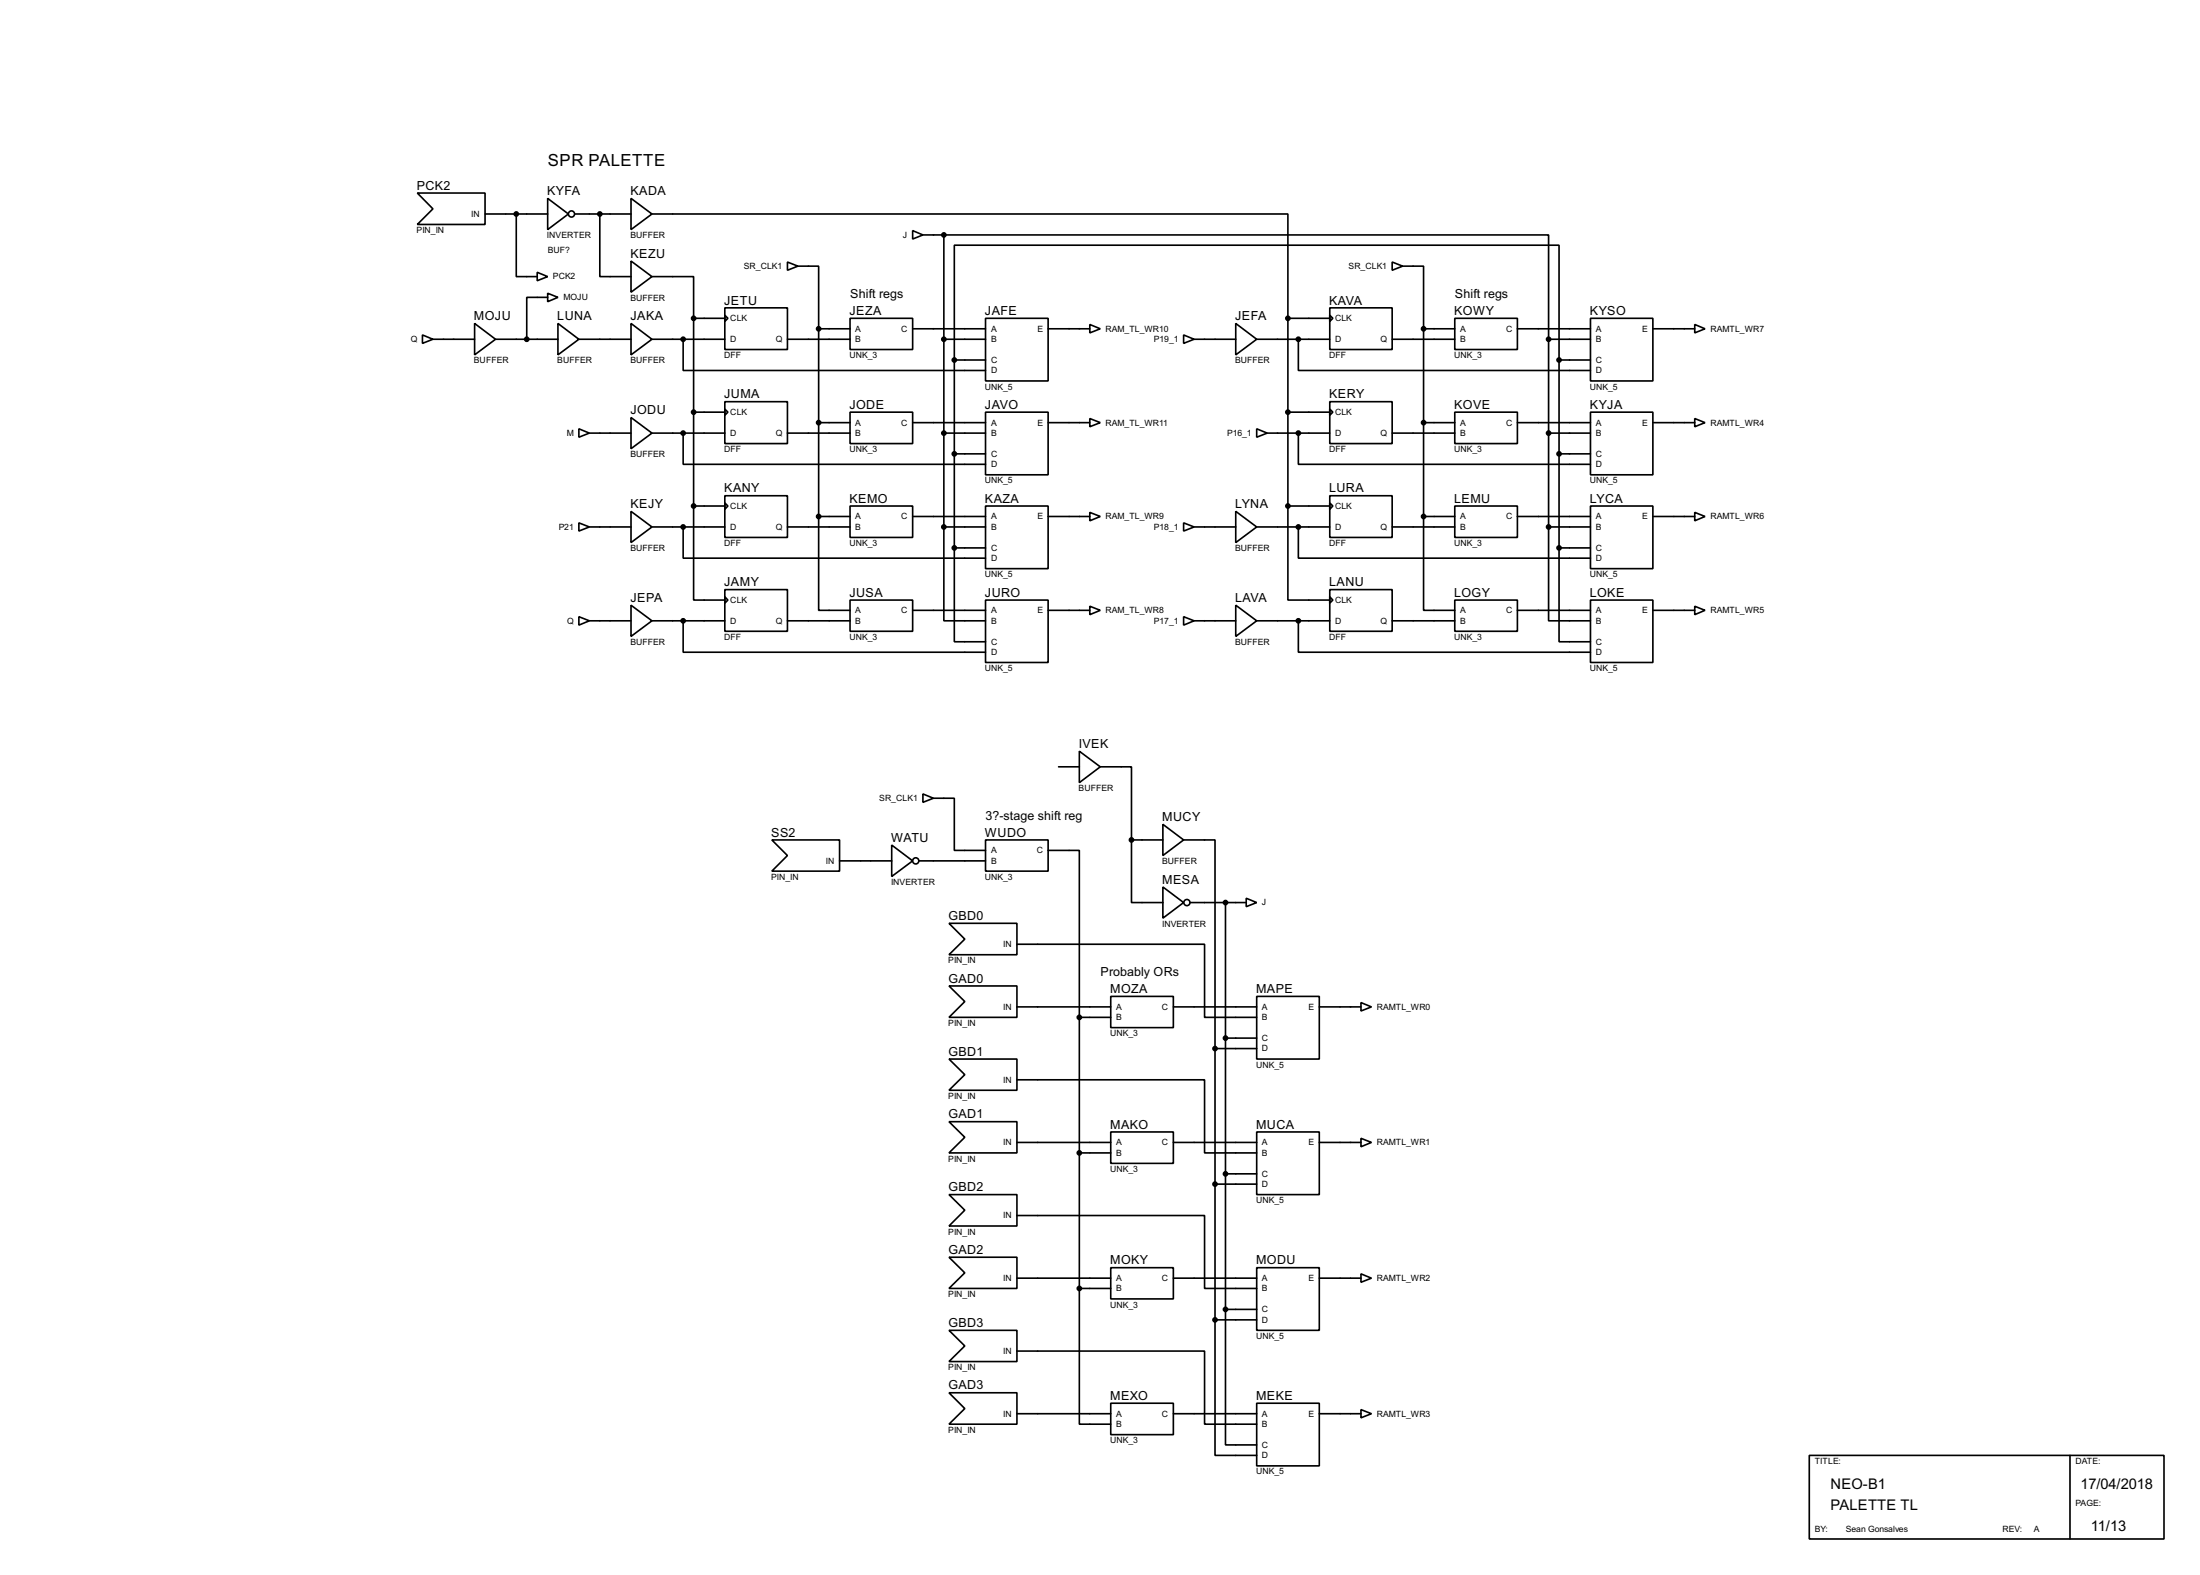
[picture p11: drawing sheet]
<svg xmlns="http://www.w3.org/2000/svg" width="536mm" height="383mm" viewBox="0 0 536 383" stroke-linecap="round" stroke-linejoin="round" font-family="sans-serif">
<g fill="none" stroke="#000" stroke-width=".4">
<path d="M101.7 47h16.5v7.7h-16.5l3.8-3.8zM118.2 52.1h15.2M125.8 52.1v15.3h5.1M133.4 48.3l5.1 3.8-5.1 3.8zM140 52.1h13.7M146.1 52.1v15.3h7.6M153.7 48.3l5.1 3.8-5.1 3.8zM158.8 52.1h154.9v25.4M222.3 56.2l2.5 1-2.5 1zM224.8 57.2h5.1M229.9 57.2h147.3v25.4M229.9 57.2v71.1"/>
<path d="M115.6 78.8l5.1 3.8-5.1 3.8zM130.9 66.3l2.5 1.1-2.5 1zM133.4 71.4l2.5 1-2.5 1.1zM133.4 72.4h-5.1v10.2M135.9 78.8l5.1 3.8-5.1 3.8zM153.7 63.6l5.1 3.8-5.1 3.8zM153.7 78.8l5.1 3.8-5.1 3.8zM158.8 67.4h10.2v10.1M169 77.5v45.7M169 77.5h7.6M176.6 75h15.2v10.1h-15.2zM176.6 76.8l.7 .7-.7 .8z"/>
<path d="M191.8 63.8l2.6 1-2.6 1zM194.4 64.8h5v15.3M207.1 77.5h15.2v7.6h-15.2zM240.1 77.5h15.2v15.3h-15.2zM265.5 79l2.5 1.1-2.5 1zM301 78.8l5.1 3.8-5.1 3.8zM313.7 77.5v45.7M313.7 77.5h10.2M323.9 75h15.2v10.1h-15.2zM323.9 76.8l.8 .7-.8 .8zM339.1 63.8l2.6 1-2.6 1zM341.7 64.8h5.1v15.3"/>
<path d="M354.4 77.5h15.2v7.6h-15.2zM387.4 77.5h15.2v15.3h-15.2zM412.8 79l2.5 1.1-2.5 1zM102.9 81.6l2.6 1-2.6 1zM105.5 82.6h10.1M120.7 82.6h15.2M141 82.6h12.7M158.8 82.6h17.8M166.4 82.6v7.6h73.7M176.6 97.8h15.2v10.2h-15.2zM176.6 99.6l.7 .8-.7 .7zM191.8 82.6h15.3"/>
<path d="M199.4 80.1v45.7M199.4 80.1h7.7M222.3 80.1h17.8M229.9 82.6h10.2M232.5 87.7v-28h147.3v28M232.5 87.7h7.6M232.5 87.7v45.7M255.3 80.1h10.2M288.3 81.6l2.6 1-2.6 1zM290.9 82.6h10.1M306.1 82.6h17.8M316.3 82.6v7.6h71.1"/>
<path d="M323.9 97.8h15.2v10.2h-15.2zM323.9 99.6l.8 .8-.8 .7zM339.1 82.6h15.3M346.8 80.1v45.7M346.8 80.1h7.6M369.6 80.1h17.8M377.2 82.6h10.2M377.2 82.6v45.7M379.8 87.7v45.7M379.8 87.7h7.6M402.6 80.1h10.2M141 104.4l2.6 1.1-2.6 1z"/>
<path d="M143.6 105.5h10.1M153.7 101.7l5.1 3.8-5.1 3.8zM158.8 105.5h17.8M166.4 105.5v7.6h73.7M169 100.4h7.6M191.8 105.5h15.3M199.4 102.9h7.7M207.1 100.4h15.2v7.6h-15.2zM222.3 102.9h17.8M229.9 105.5h10.2M232.5 110.5h7.6M240.1 100.4h15.2v15.2h-15.2z"/>
<path d="M255.3 102.9h10.2M265.5 101.9l2.5 1-2.5 1zM306.1 104.4l2.6 1.1-2.6 1zM308.7 105.5h15.2M313.7 100.4h10.2M316.3 105.5v7.6h71.1M339.1 105.5h15.3M346.8 102.9h7.6M354.4 100.4h15.2v7.6h-15.2zM369.6 102.9h17.8M377.2 105.5h10.2M379.8 110.5h7.6"/>
<path d="M387.4 100.4h15.2v15.2h-15.2zM402.6 102.9h10.2M412.8 101.9l2.5 1-2.5 1zM141 127.3l2.6 1-2.6 1zM143.6 128.3h10.1M153.7 124.5l5.1 3.8-5.1 3.8zM158.8 128.3h17.8M166.4 128.3v7.6h73.7M169 123.2v22.9h7.6M169 123.2h7.6M176.6 120.7h15.2v10.2h-15.2zM176.6 122.5l.7 .7-.7 .8z"/>
<path d="M191.8 128.3h15.3M199.4 125.8v22.8h7.7M199.4 125.8h7.7M207.1 123.2h15.2v7.7h-15.2zM222.3 125.8h17.8M229.9 128.3v22.9h10.2M229.9 128.3h10.2M232.5 133.4v22.9h7.6M232.5 133.4h7.6M240.1 123.2h15.2v15.3h-15.2zM255.3 125.8h10.2M265.5 124.8l2.5 1-2.5 1z"/>
<path d="M288.3 127.3l2.6 1-2.6 1zM290.9 128.3h10.1M301 124.5l5.1 3.8-5.1 3.8zM306.1 128.3h17.8M313.7 123.2v22.9h10.2M313.7 123.2h10.2M316.3 128.3v7.6h71.1M323.9 120.7h15.2v10.2h-15.2zM323.9 122.5l.8 .7-.8 .8zM339.1 128.3h15.3M346.8 125.8v22.8h7.6M346.8 125.8h7.6"/>
<path d="M354.4 123.2h15.2v7.7h-15.2zM369.6 125.8h17.8M377.2 128.3v22.9h10.2M377.2 128.3h10.2M379.8 133.4v22.9h7.6M379.8 133.4h7.6M387.4 123.2h15.2v15.3h-15.2zM402.6 125.8h10.2M412.8 124.8l2.5 1-2.5 1zM141 150.2l2.6 1-2.6 1zM143.6 151.2h10.1M153.7 147.4l5.1 3.8-5.1 3.8z"/>
<path d="M158.8 151.2h17.8M166.4 151.2v7.6h73.7M176.6 143.6h15.2v10.1h-15.2zM176.6 145.3l.7 .8-.7 .8zM191.8 151.2h15.3M207.1 146.1h15.2v7.6h-15.2zM222.3 148.6h17.8M240.1 146.1h15.2v15.2h-15.2zM255.3 148.6h10.2M265.5 147.6l2.5 1-2.5 1.1zM288.3 150.2l2.6 1-2.6 1zM290.9 151.2h10.1"/>
<path d="M301 147.4l5.1 3.8-5.1 3.8zM306.1 151.2h17.8M316.3 151.2v7.6h71.1M323.9 143.6h15.2v10.1h-15.2zM323.9 145.3l.8 .8-.8 .8zM339.1 151.2h15.3M354.4 146.1h15.2v7.6h-15.2zM369.6 148.6h17.8M387.4 146.1h15.2v15.2h-15.2zM402.6 148.6h10.2M412.8 147.6l2.5 1-2.5 1.1zM224.8 193.3l2.6 1.1-2.6 1z"/>
<path d="M227.4 194.4h5.1v12.7h7.6M257.9 186.7h5M262.9 182.9l5.1 3.8-5.1 3.9zM268 186.7h7.6v17.8M188 204.5h16.5v7.6h-16.5l3.8-3.8zM204.5 209.6h12.7M217.2 205.8l5.1 3.8-5.1 3.8zM223.8 209.6h16.3M240.1 204.5h15.2v7.6h-15.2zM255.3 207.1h7.6v40.6M275.6 204.5v15.3h7.7M275.6 204.5h7.7"/>
<path d="M283.3 216l5 3.8-5 3.8zM283.3 200.7l5 3.8-5 3.8zM288.3 204.5h7.7v50.8M289.9 219.8h13.7M298.5 219.8v99M303.6 218.7l2.5 1.1-2.5 1zM231.2 224.8h16.5v7.7h-16.5l3.8-3.8zM247.7 229.9h45.7v17.8h12.7M231.2 240.1h16.5v7.6h-16.5l3.8-3.8zM231.2 257.9h16.5v7.6h-16.5l3.8-3.8zM247.7 245.2h22.9M262.9 247.7v66"/>
<path d="M262.9 247.7h7.7M270.6 242.6h15.2v7.6h-15.2zM285.8 245.2h20.3M296 255.3v66.1M296 255.3h10.1M298.5 252.8h7.6M306.1 242.6h15.3v15.3h-15.3zM321.4 245.2h10.1M331.5 244.1l2.6 1.1-2.6 1zM231.2 273.1h16.5v7.6h-16.5l3.8-3.8zM247.7 262.9h45.7v17.8h12.7M247.7 278.2h22.9"/>
<path d="M270.6 275.6h15.2v7.7h-15.2zM285.8 278.2h20.3M306.1 275.6h15.3v15.3h-15.3zM321.4 278.2h10.1M331.5 277.2l2.6 1-2.6 1zM231.2 290.9h16.5v7.6h-16.5l3.8-3.8zM247.7 296h45.7v17.7h12.7M262.9 280.7h7.7M296 288.3h10.1M298.5 285.8h7.6M231.2 306.1h16.5v7.6h-16.5l3.8-3.8zM247.7 311.2h22.9"/>
<path d="M262.9 313.7v33.1h7.7M262.9 313.7h7.7M270.6 308.7h15.2v7.6h-15.2zM285.8 311.2h20.3M298.5 318.8v33h7.6M298.5 318.8h7.6M306.1 308.7h15.3v15.2h-15.3zM321.4 311.2h10.1M331.5 310.2l2.6 1-2.6 1zM231.2 339.1h16.5v7.7h-16.5l3.8-3.8zM231.2 323.9h16.5v7.6h-16.5l3.8-3.8zM247.7 329h45.7v17.8h12.7"/>
<path d="M296 321.4v33h10.1M296 321.4h10.1M247.7 344.2h22.9M270.6 341.7h15.2v7.6h-15.2zM285.8 344.2h20.3M306.1 341.7h15.3v15.2h-15.3zM321.4 344.2h10.1M331.5 343.2l2.6 1-2.6 1zM440.7 354.4h86.4v20.3h-86.4zM504.2 354.4v20.3"/>
<circle cx="139.2" cy="52.1" r=".75"/>
<circle cx="223" cy="209.6" r=".75"/>
<circle cx="289.1" cy="219.8" r=".75"/>
</g>
<g fill="#000" stroke="#000" stroke-width=".4">
<circle cx="125.7" cy="52.1" r=".5"/>
<circle cx="146.1" cy="52.1" r=".5"/>
<circle cx="229.9" cy="57.2" r=".5"/>
<circle cx="168.9" cy="77.5" r=".5"/>
<circle cx="313.7" cy="77.5" r=".5"/>
<circle cx="128.3" cy="82.6" r=".5"/>
<circle cx="166.4" cy="82.6" r=".5"/>
<circle cx="199.4" cy="80.1" r=".5"/>
<circle cx="229.9" cy="82.6" r=".5"/>
<circle cx="232.4" cy="87.7" r=".5"/>
<circle cx="316.2" cy="82.6" r=".5"/>
<circle cx="346.7" cy="80.1" r=".5"/>
<circle cx="377.2" cy="82.6" r=".5"/>
<circle cx="379.7" cy="87.7" r=".5"/>
<circle cx="166.4" cy="105.5" r=".5"/>
<circle cx="168.9" cy="100.4" r=".5"/>
<circle cx="199.4" cy="102.9" r=".5"/>
<circle cx="229.9" cy="105.5" r=".5"/>
<circle cx="232.4" cy="110.5" r=".5"/>
<circle cx="313.7" cy="100.4" r=".5"/>
<circle cx="316.2" cy="105.5" r=".5"/>
<circle cx="346.7" cy="102.9" r=".5"/>
<circle cx="377.2" cy="105.5" r=".5"/>
<circle cx="379.7" cy="110.5" r=".5"/>
<circle cx="166.4" cy="128.3" r=".5"/>
<circle cx="168.9" cy="123.2" r=".5"/>
<circle cx="199.4" cy="125.8" r=".5"/>
<circle cx="229.9" cy="128.3" r=".5"/>
<circle cx="232.4" cy="133.4" r=".5"/>
<circle cx="313.7" cy="123.2" r=".5"/>
<circle cx="316.2" cy="128.3" r=".5"/>
<circle cx="346.7" cy="125.8" r=".5"/>
<circle cx="377.2" cy="128.3" r=".5"/>
<circle cx="379.7" cy="133.4" r=".5"/>
<circle cx="166.4" cy="151.2" r=".5"/>
<circle cx="316.2" cy="151.2" r=".5"/>
<circle cx="275.6" cy="204.5" r=".5"/>
<circle cx="298.5" cy="219.8" r=".5"/>
<circle cx="262.9" cy="247.7" r=".5"/>
<circle cx="295.9" cy="255.3" r=".5"/>
<circle cx="298.5" cy="252.8" r=".5"/>
<circle cx="262.9" cy="280.7" r=".5"/>
<circle cx="295.9" cy="288.3" r=".5"/>
<circle cx="298.5" cy="285.8" r=".5"/>
<circle cx="262.9" cy="313.7" r=".5"/>
<circle cx="298.5" cy="318.8" r=".5"/>
<circle cx="295.9" cy="321.4" r=".5"/>
</g>
<text font-size="4.6" x="133.5" y="40.5">SPR PALETTE</text>
<g font-size="4">
<text x="445.9" y="362.5">NEO-B1</text>
<text x="506.8" y="362.5">17/04/2018</text>
<text x="445.9" y="367.6">PALETTE TL</text>
<text x="509.3" y="372.7">11/13</text>
</g>
<g font-size="3.4">
<text x="101.5" y="46.2">PCK2</text>
<text x="133.3" y="47.5">KYFA</text>
<text x="153.6" y="47.5">KADA</text>
<text x="153.6" y="62.8">KEZU</text>
<text x="115.5" y="78">MOJU</text>
<text x="135.8" y="78">LUNA</text>
<text x="153.6" y="78">JAKA</text>
<text x="176.4" y="74.1">JETU</text>
<text x="206.9" y="76.7">JEZA</text>
<text x="207.1" y="72.7">Shift regs</text>
<text x="239.9" y="76.7">JAFE</text>
<text x="300.9" y="78">JEFA</text>
<text x="323.8" y="74.1">KAVA</text>
<text x="354.2" y="76.7">KOWY</text>
<text x="354.4" y="72.7">Shift regs</text>
<text x="387.3" y="76.7">KYSO</text>
<text x="153.6" y="100.9">JODU</text>
<text x="176.4" y="97">JUMA</text>
<text x="206.9" y="99.5">JODE</text>
<text x="239.9" y="99.5">JAVO</text>
<text x="323.8" y="97">KERY</text>
<text x="354.2" y="99.5">KOVE</text>
<text x="387.3" y="99.5">KYJA</text>
<text x="176.4" y="119.9">KANY</text>
<text x="323.8" y="119.9">LURA</text>
<text x="153.6" y="123.7">KEJY</text>
<text x="206.9" y="122.4">KEMO</text>
<text x="239.9" y="122.4">KAZA</text>
<text x="300.9" y="123.7">LYNA</text>
<text x="354.2" y="122.4">LEMU</text>
<text x="387.3" y="122.4">LYCA</text>
<text x="176.4" y="142.8">JAMY</text>
<text x="323.8" y="142.8">LANU</text>
<text x="153.6" y="146.6">JEPA</text>
<text x="206.9" y="145.3">JUSA</text>
<text x="239.9" y="145.3">JURO</text>
<text x="300.9" y="146.6">LAVA</text>
<text x="354.2" y="145.3">LOGY</text>
<text x="387.3" y="145.3">LOKE</text>
<text x="262.8" y="182.1">IVEK</text>
<text x="187.9" y="203.7">SS2</text>
<text x="239.9" y="203.7">WUDO</text>
<text x="240.1" y="199.7">3?-stage shift reg</text>
<text x="283.1" y="199.9">MUCY</text>
<text x="217.1" y="205">WATU</text>
<text x="283.1" y="215.2">MESA</text>
<text x="231" y="224">GBD0</text>
<text x="231" y="239.3">GAD0</text>
<text x="268.1" y="237.8">Probably ORs</text>
<text x="270.4" y="241.8">MOZA</text>
<text x="306" y="241.8">MAPE</text>
<text x="231" y="257.1">GBD1</text>
<text x="231" y="272.3">GAD1</text>
<text x="270.4" y="274.8">MAKO</text>
<text x="306" y="274.8">MUCA</text>
<text x="231" y="290.1">GBD2</text>
<text x="231" y="305.3">GAD2</text>
<text x="270.4" y="307.9">MOKY</text>
<text x="306" y="307.9">MODU</text>
<text x="231" y="323.1">GBD3</text>
<text x="231" y="338.3">GAD3</text>
<text x="270.4" y="340.9">MEXO</text>
<text x="306" y="340.9">MEKE</text>
</g>
<g font-size="2.4">
<text x="114.8" y="52.8">IN</text>
<text x="101.5" y="56.8">PIN_IN</text>
<text x="133.2" y="58">INVERTER</text>
<text x="153.5" y="58">BUFFER</text>
<text x="219.9" y="57.9">J</text>
<text x="133.4" y="61.6">BUF?</text>
<text x="181.2" y="65.5">SR_CLK1</text>
<text x="328.5" y="65.5">SR_CLK1</text>
<text x="134.7" y="68.1">PCK2</text>
<text x="137.2" y="73.1">MOJU</text>
<text x="153.5" y="73.3">BUFFER</text>
<text x="100" y="83.3">Q</text>
<text x="177.9" y="78.2">CLK</text>
<text x="177.9" y="83.3">D</text>
<text x="188.9" y="83.3">Q</text>
<text x="208.3" y="80.8">A</text>
<text x="208.3" y="83.3">B</text>
<text x="219.5" y="80.8">C</text>
<text x="241.4" y="80.8">A</text>
<text x="241.4" y="83.3">B</text>
<text x="252.7" y="80.8">E</text>
<text x="269.3" y="80.8">RAM_TL_WR10</text>
<text x="281.1" y="83.3">P19_1</text>
<text x="325.2" y="78.2">CLK</text>
<text x="325.2" y="83.3">D</text>
<text x="336.2" y="83.3">Q</text>
<text x="355.7" y="80.8">A</text>
<text x="355.7" y="83.3">B</text>
<text x="366.8" y="80.8">C</text>
<text x="388.7" y="80.8">A</text>
<text x="388.7" y="83.3">B</text>
<text x="400" y="80.8">E</text>
<text x="416.6" y="80.8">RAMTL_WR7</text>
<text x="115.4" y="88.5">BUFFER</text>
<text x="135.7" y="88.5">BUFFER</text>
<text x="153.5" y="88.5">BUFFER</text>
<text x="176.4" y="87.2">DFF</text>
<text x="206.9" y="87.2">UNK_3</text>
<text x="241.4" y="88.4">C</text>
<text x="300.8" y="88.5">BUFFER</text>
<text x="323.7" y="87.2">DFF</text>
<text x="354.2" y="87.2">UNK_3</text>
<text x="388.7" y="88.4">C</text>
<text x="239.9" y="94.9">UNK_5</text>
<text x="241.4" y="90.9">D</text>
<text x="387.2" y="94.9">UNK_5</text>
<text x="388.7" y="90.9">D</text>
<text x="177.9" y="101">CLK</text>
<text x="325.2" y="101">CLK</text>
<text x="138.1" y="106.2">M</text>
<text x="177.9" y="106.2">D</text>
<text x="188.9" y="106.2">Q</text>
<text x="208.3" y="103.6">A</text>
<text x="208.3" y="106.2">B</text>
<text x="219.5" y="103.6">C</text>
<text x="241.4" y="103.6">A</text>
<text x="241.4" y="106.2">B</text>
<text x="252.7" y="103.6">E</text>
<text x="269.3" y="103.6">RAM_TL_WR11</text>
<text x="298.9" y="106.2">P16_1</text>
<text x="325.2" y="106.2">D</text>
<text x="336.2" y="106.2">Q</text>
<text x="355.7" y="103.6">A</text>
<text x="355.7" y="106.2">B</text>
<text x="366.8" y="103.6">C</text>
<text x="388.7" y="103.6">A</text>
<text x="388.7" y="106.2">B</text>
<text x="400" y="103.6">E</text>
<text x="416.6" y="103.6">RAMTL_WR4</text>
<text x="153.5" y="111.4">BUFFER</text>
<text x="176.4" y="110.1">DFF</text>
<text x="206.9" y="110.1">UNK_3</text>
<text x="241.4" y="113.7">D</text>
<text x="241.4" y="111.2">C</text>
<text x="323.7" y="110.1">DFF</text>
<text x="354.2" y="110.1">UNK_3</text>
<text x="388.7" y="113.7">D</text>
<text x="388.7" y="111.2">C</text>
<text x="239.9" y="117.7">UNK_5</text>
<text x="387.2" y="117.7">UNK_5</text>
<text x="177.9" y="123.9">CLK</text>
<text x="325.2" y="123.9">CLK</text>
<text x="136.1" y="129">P21</text>
<text x="177.9" y="129">D</text>
<text x="188.9" y="129">Q</text>
<text x="208.3" y="126.4">A</text>
<text x="208.3" y="129">B</text>
<text x="219.5" y="126.4">C</text>
<text x="241.4" y="126.4">A</text>
<text x="241.4" y="129">B</text>
<text x="252.7" y="126.4">E</text>
<text x="269.3" y="126.4">RAM_TL_WR9</text>
<text x="281.1" y="129">P18_1</text>
<text x="325.2" y="129">D</text>
<text x="336.2" y="129">Q</text>
<text x="355.7" y="126.4">A</text>
<text x="355.7" y="129">B</text>
<text x="366.8" y="126.4">C</text>
<text x="388.7" y="126.4">A</text>
<text x="388.7" y="129">B</text>
<text x="400" y="126.4">E</text>
<text x="416.6" y="126.4">RAMTL_WR6</text>
<text x="153.5" y="134.2">BUFFER</text>
<text x="176.4" y="133">DFF</text>
<text x="206.9" y="133">UNK_3</text>
<text x="241.4" y="136.6">D</text>
<text x="241.4" y="134.1">C</text>
<text x="300.8" y="134.2">BUFFER</text>
<text x="323.7" y="133">DFF</text>
<text x="354.2" y="133">UNK_3</text>
<text x="388.7" y="136.6">D</text>
<text x="388.7" y="134.1">C</text>
<text x="239.9" y="140.5">UNK_5</text>
<text x="387.2" y="140.5">UNK_5</text>
<text x="177.9" y="146.8">CLK</text>
<text x="208.3" y="149.3">A</text>
<text x="219.5" y="149.3">C</text>
<text x="241.4" y="149.3">A</text>
<text x="252.7" y="149.3">E</text>
<text x="269.3" y="149.3">RAM_TL_WR8</text>
<text x="325.2" y="146.8">CLK</text>
<text x="355.7" y="149.3">A</text>
<text x="366.8" y="149.3">C</text>
<text x="388.7" y="149.3">A</text>
<text x="400" y="149.3">E</text>
<text x="416.6" y="149.3">RAMTL_WR5</text>
<text x="138.1" y="151.9">Q</text>
<text x="176.4" y="155.8">DFF</text>
<text x="177.9" y="151.9">D</text>
<text x="188.9" y="151.9">Q</text>
<text x="206.9" y="155.8">UNK_3</text>
<text x="208.3" y="151.9">B</text>
<text x="241.4" y="151.9">B</text>
<text x="281.1" y="151.9">P17_1</text>
<text x="323.7" y="155.8">DFF</text>
<text x="325.2" y="151.9">D</text>
<text x="336.2" y="151.9">Q</text>
<text x="354.2" y="155.8">UNK_3</text>
<text x="355.7" y="151.9">B</text>
<text x="388.7" y="151.9">B</text>
<text x="153.5" y="157.1">BUFFER</text>
<text x="241.4" y="159.5">D</text>
<text x="241.4" y="157">C</text>
<text x="300.8" y="157.1">BUFFER</text>
<text x="388.7" y="159.5">D</text>
<text x="388.7" y="157">C</text>
<text x="239.9" y="163.4">UNK_5</text>
<text x="387.2" y="163.4">UNK_5</text>
<text x="214.2" y="195.1">SR_CLK1</text>
<text x="262.7" y="192.7">BUFFER</text>
<text x="241.4" y="207.8">A</text>
<text x="252.5" y="207.8">C</text>
<text x="187.8" y="214.2">PIN_IN</text>
<text x="201.2" y="210.3">IN</text>
<text x="217" y="215.5">INVERTER</text>
<text x="239.9" y="214.2">UNK_3</text>
<text x="241.4" y="210.3">B</text>
<text x="283.1" y="210.4">BUFFER</text>
<text x="307.4" y="220.5">J</text>
<text x="283.1" y="225.7">INVERTER</text>
<text x="244.3" y="230.6">IN</text>
<text x="231" y="234.6">PIN_IN</text>
<text x="244.3" y="245.9">IN</text>
<text x="271.8" y="245.9">A</text>
<text x="283" y="245.9">C</text>
<text x="307.4" y="245.9">A</text>
<text x="318.7" y="245.9">E</text>
<text x="335.3" y="245.9">RAMTL_WR0</text>
<text x="231" y="249.8">PIN_IN</text>
<text x="271.8" y="248.4">B</text>
<text x="307.4" y="248.4">B</text>
<text x="270.4" y="252.3">UNK_3</text>
<text x="307.4" y="256">D</text>
<text x="307.4" y="253.5">C</text>
<text x="244.3" y="263.6">IN</text>
<text x="305.9" y="260">UNK_5</text>
<text x="231" y="267.6">PIN_IN</text>
<text x="244.3" y="278.9">IN</text>
<text x="271.8" y="278.9">A</text>
<text x="271.8" y="281.4">B</text>
<text x="283" y="278.9">C</text>
<text x="307.4" y="278.9">A</text>
<text x="307.4" y="281.4">B</text>
<text x="318.7" y="278.9">E</text>
<text x="335.3" y="278.9">RAMTL_WR1</text>
<text x="231" y="282.8">PIN_IN</text>
<text x="270.4" y="285.4">UNK_3</text>
<text x="307.4" y="286.5">C</text>
<text x="305.9" y="293">UNK_5</text>
<text x="307.4" y="289">D</text>
<text x="244.3" y="296.7">IN</text>
<text x="231" y="300.6">PIN_IN</text>
<text x="244.3" y="311.9">IN</text>
<text x="271.8" y="311.9">A</text>
<text x="283" y="311.9">C</text>
<text x="307.4" y="311.9">A</text>
<text x="318.7" y="311.9">E</text>
<text x="335.3" y="311.9">RAMTL_WR2</text>
<text x="231" y="315.8">PIN_IN</text>
<text x="271.8" y="314.4">B</text>
<text x="307.4" y="314.4">B</text>
<text x="270.4" y="318.4">UNK_3</text>
<text x="307.4" y="322.1">D</text>
<text x="307.4" y="319.5">C</text>
<text x="244.3" y="329.7">IN</text>
<text x="305.9" y="326">UNK_5</text>
<text x="231" y="333.6">PIN_IN</text>
<text x="244.3" y="344.9">IN</text>
<text x="271.8" y="344.9">A</text>
<text x="271.8" y="347.5">B</text>
<text x="283" y="344.9">C</text>
<text x="307.4" y="344.9">A</text>
<text x="307.4" y="347.5">B</text>
<text x="318.7" y="344.9">E</text>
<text x="335.3" y="344.9">RAMTL_WR3</text>
<text x="231" y="348.9">PIN_IN</text>
<text x="270.4" y="351.4">UNK_3</text>
<text x="307.4" y="352.5">C</text>
<text x="305.9" y="359">UNK_5</text>
<text x="307.4" y="355.1">D</text>
<text x="442" y="356.5">TITLE:</text>
<text x="505.5" y="356.5">DATE:</text>
<text x="505.5" y="366.7">PAGE:</text>
<text x="442" y="373">BY:</text>
<text x="449.6" y="373">Sean Gonsalves</text>
<text x="487.7" y="373">REV:</text>
<text x="495.4" y="373">A</text>
</g>
</svg>
